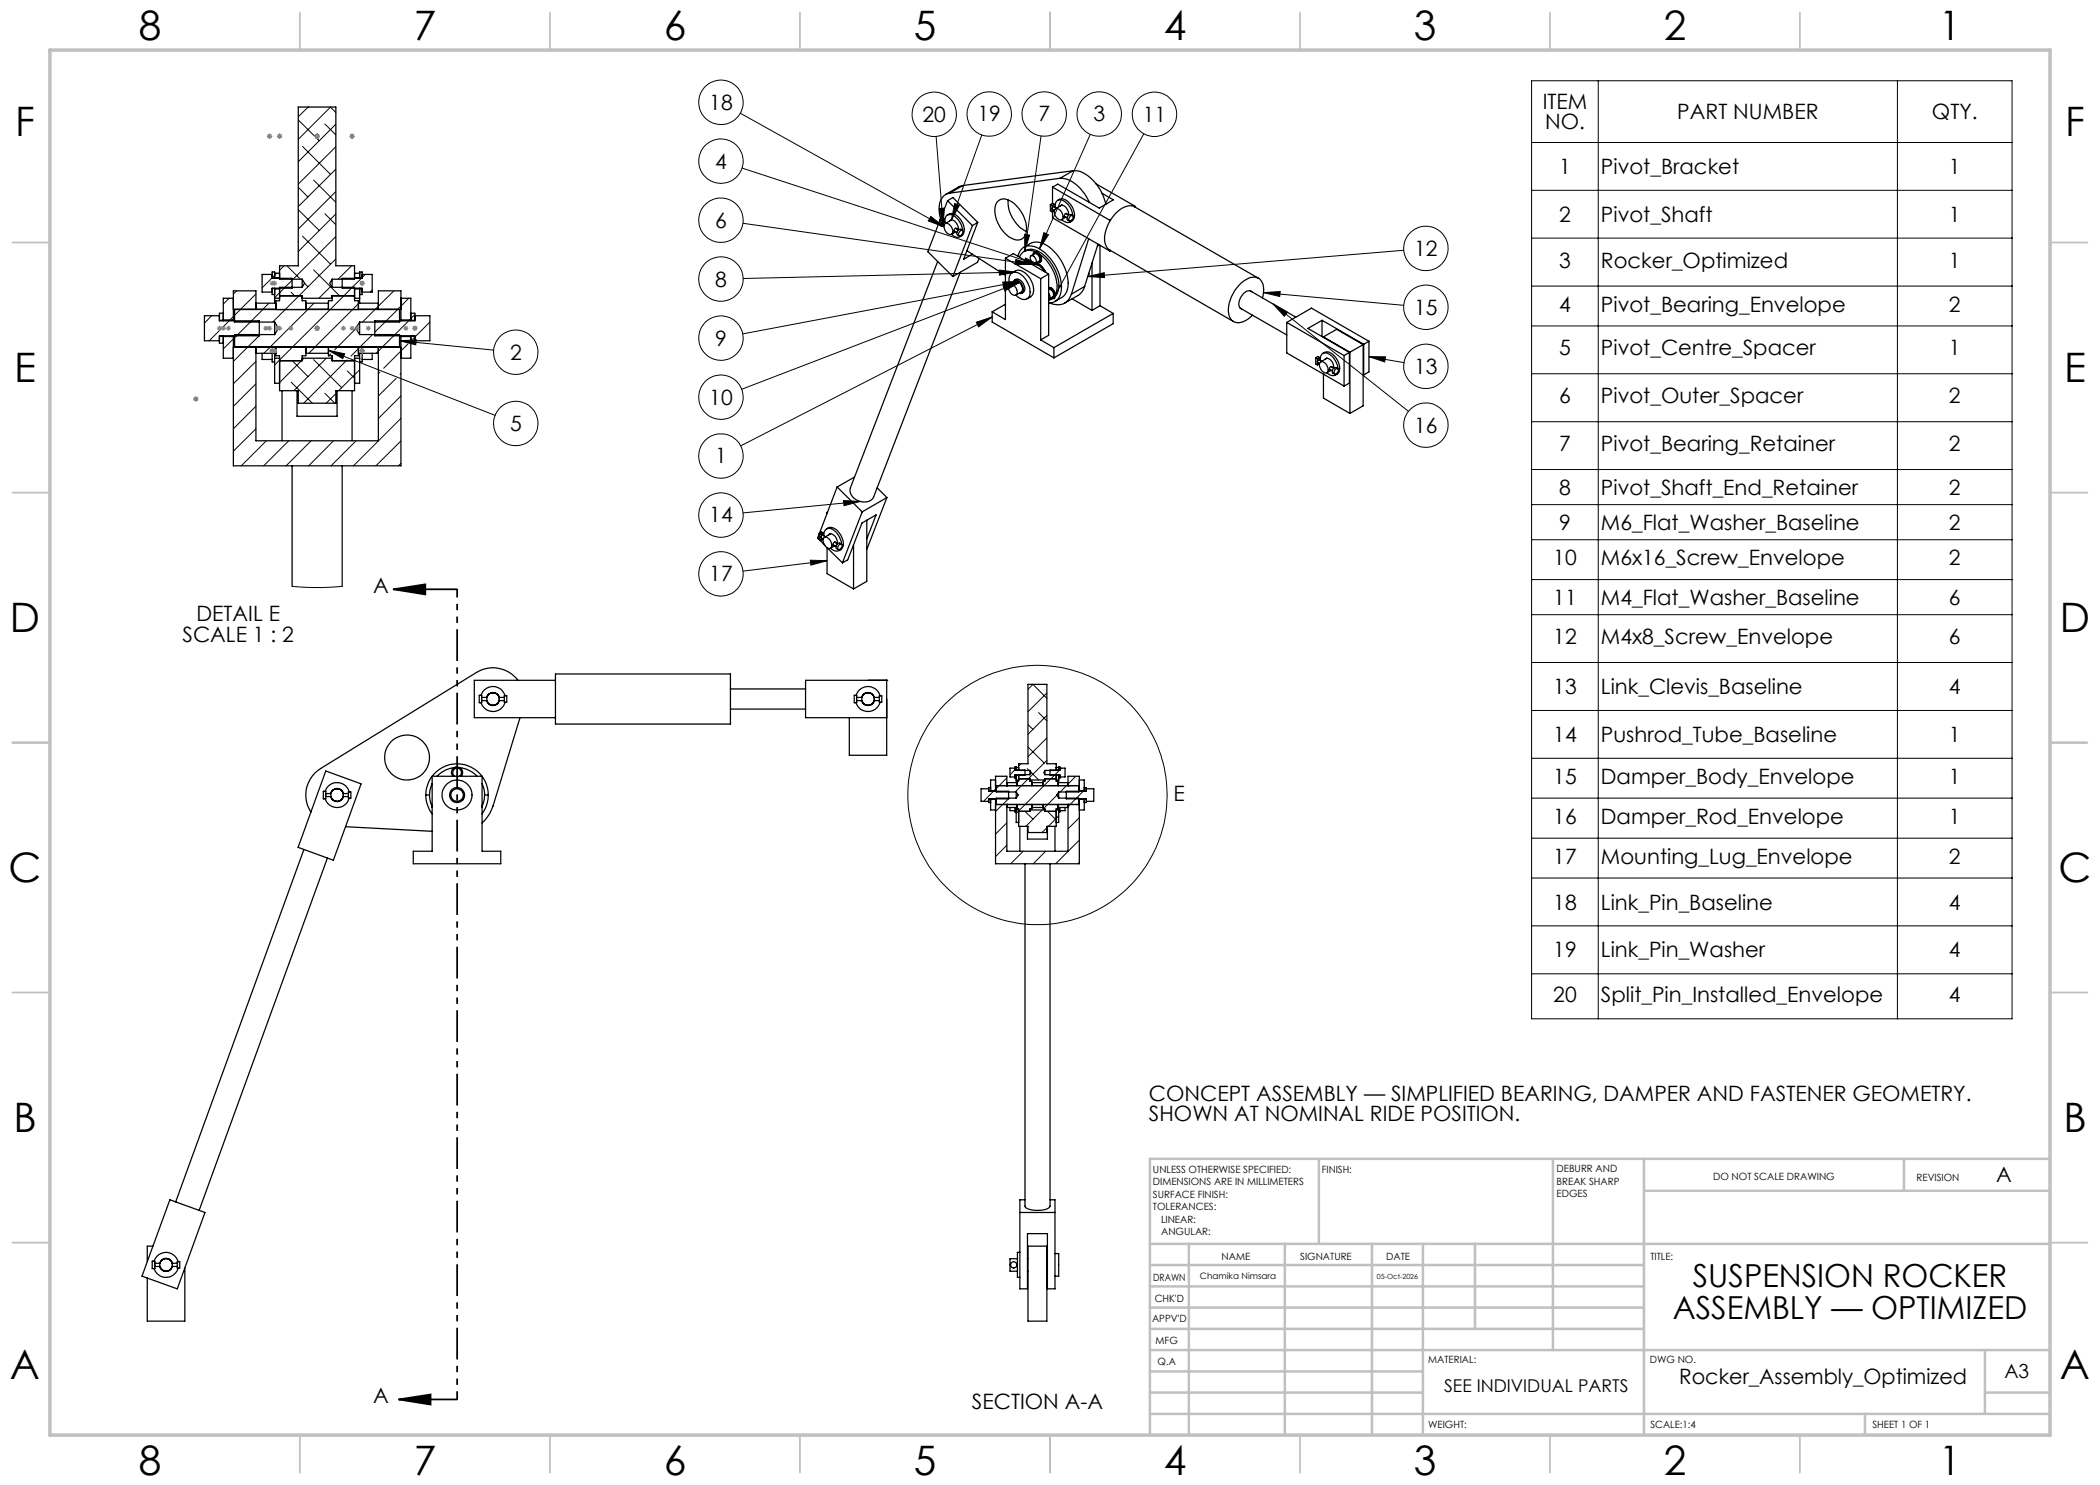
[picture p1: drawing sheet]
<svg xmlns="http://www.w3.org/2000/svg" width="420mm" height="297mm" viewBox="0 0 420 297" stroke-linecap="round" stroke-linejoin="round" font-family="sans-serif">
<g fill="none" stroke="#000" stroke-width=".25">
<path d="M189.9 38.6a2.69 2.69 0 0 0-2.1 2.9l.3 2.2M192.6 37.1l-.8 .3-2.7 1.5M192.6 37.1l-2.7 1.5M210.5 37.4l11.5 6.7M210.5 37.4l1.1-.6 8.3 4.8 2.8-1.6-2.3-1.3M210.5 37.4v3.3M212 35.7a6.2 6.2 0 0 1 5 3.2l.9 1.6M212 35.7l-22.1 2.9M214.6 34.1a5.5 5.5 0 0 1 4.6 2.7l1.2 1.9 .8 2.1M214.6 34.1l-2.6 1.6M214.6 34.1l-22 3M219.2 36.8l7.7 4.4"/>
<path d="M46.7 59.7h-2v4.4M54.4 54.9h-2v3.5h2M54.4 55.6h.5M54.4 57.7h.5M54.9 59.7v.9M54.9 55.7v-1.3h-.5v1.3h4v1.9h-4v1.3h.5M54.9 57.6v2.1M54.9 59.7h1M54.9 54.6h1M54.9 57.8h1M54.9 55.5h1M55.9 59.2h4.5v.9h.8v1.8"/>
<path d="M60.4 55.8l.3 .4a.45 .45 0 0 1 0 .7l-.3 .6M60.4 55.8v1.7M60.4 59.7h6M60.4 55.8h-4.5v-2.6h3.8v-31.8h7.5v31.8h3.7v2.6h-4.5M60.4 57.5h-4.5v2.6h-.7v1.8M66.4 55.8l-.5 .8 .5 .9M66.4 55.8v1.7M66.4 57.5h4.5v2.6h.8v1.8M70.9 59.7h1M70.9 54.6h1M70.9 57.8h1M70.9 55.5h1"/>
<path d="M70.9 59.2h-4.5v.9h-.7v1.8M71.9 59.7v.9M71.9 55.7v-1.3h.5v1.3h-4v1.9h4v1.3h-.5M71.9 55.6h.5M71.9 57.7h.5M71.9 57.6v2.1M72.4 54.9h2v3.5h-2M80.2 59.7h2v4.4M187.5 52.3l-17.4 45.3a2.52 2.52 0 0 0 2.9 2.8 1.81 1.81 0 0 0 1.7-1l17.4-44.9M188 43.9l.4 .2M188 43.9v1.2l.4 .2M188 44l-2.4 6.3 5 5"/>
<path d="M188.4 44.1v1.2M188.8 43.8l-.4 .3M188.8 43.8v.5M188.8 43.8l-.3-.2-.5 .3M189 44.4a1.17 1.17 0 0 1 .5-1.4 1.17 1.17 0 0 1 1.5 .3l.7 .7 .5 .8 .3 1.2M189 44.8a1.37 1.37 0 0 1 1.6 1.5 .62 .62 0 0 1-.5 .7 .62 .62 0 0 1-.7-.4l-.4-.6-.2-.6zM189.3 44.6l-.5-.3a.35 .35 0 0 0-.3 .5l.3 .2-.4 .3M189.5 43a1.75 1.75 0 0 1 2.5 .8 2.73 2.73 0 0 1 .4 3.3l-.4 .2M189.5 40.1l-1.4 3.7M189.5 40.1l5 5M189.5 40.1l1.1-.6 4.9 5M189.9 44.2a.77 .77 0 0 1 1.2 .2l.5 .9v.7"/>
<path d="M190.3 44l-1.2 .7M190.8 46.2l.6 .3M191.1 45.6l.6 .4M191.1 46.4l-.8 .5a1.22 1.22 0 0 0 2 .1M191.3 45.8a.32 .32 0 0 0-.4 .1 .32 .32 0 0 0 .1 .4M192 46.2l.3-.2a.65 .65 0 0 1 .2 .8 .65 .65 0 0 1-.7 .4l-.1-.4zM192.5 46.1a.69 .69 0 0 0-.9-.1 .69 .69 0 0 0-.2 .8l.4 .4M192.5 46v.1M193.4 50.1l7.7 5M194.5 45.1l-3.9 10.2M195.5 44.5l-1 .6M195.5 44.5l-2.8 7.4 1.8-1.1"/>
<path d="M195.8 51.7l-.3 .8-4.9 2.8M199.6 40.2a2.04 2.04 0 0 1 2.6 .1 6.7 6.7 0 0 1 3 6.4 1.82 1.82 0 0 1-3 .9 6.5 6.5 0 0 1-3.1-6.7zM201.1 51.6v12.3l-2.7-1.5M201.1 51.6l7 4.1M201.1 51.6l1.6-.9 7 4.1M201.6 40a6.7 6.7 0 0 0 3.7 6.3M201.8 57a.78 .78 0 0 1 1.2 .4l.3 .6a.69 .69 0 0 1-.1 1 .69 .69 0 0 1-1-.3l-.5-.9zM202.4 54.6a1.92 1.92 0 0 1 3 .3 3.7 3.7 0 0 1 1 4.2l-1 .7M202.6 56.5v-.1a.73 .73 0 0 1 .6-.5 .73 .73 0 0 1 .7 .4 1.75 1.75 0 0 1 .5 2.3l-.6 .1M202.9 56a1.18 1.18 0 0 1 1.7 .7l.3 .7a.93 .93 0 0 1-.5 1.2M203.2 59l1.1-.6a1.43 1.43 0 0 0-1.3-2.1l-1.1 .6a1.67 1.67 0 0 1 .9-2.5 3.8 3.8 0 0 1 3.2 3.6 1.37 1.37 0 0 1-.3 1.4 1.37 1.37 0 0 1-1.4 .4l-1.1-.7M203.6 51.3a2.35 2.35 0 0 1 3.2-2 9.3 9.3 0 0 1 5.5 8.1"/>
<path d="M204.8 49.5a3.5 3.5 0 0 1 3.5-.9 9.2 9.2 0 0 1 5.2 9.2 2.57 2.57 0 0 1-1.2 1.7l-1.3 .8M204.8 50.3a2.78 2.78 0 0 1 3.4 .2 8.5 8.5 0 0 1 3.5 7.4 2.38 2.38 0 0 1-1.4 1.9M206.2 51.1l.7-.3a.99 .99 0 0 1 .9 1.5l-.7 .4M206.2 51.1a1.04 1.04 0 0 1 1 1.5 .95 .95 0 0 1-1.1-1.3zM206.2 52.4l-.2 .3M206.3 52.3l-.4 .3M206.3 52.9a1.64 1.64 0 0 1 2.1 .8l.5 .6M206.5 52.5l-.3 .1M206.5 52.5l-.4 .2M206.6 50.9a.54 .54 0 0 1 .5-.4 .54 .54 0 0 1 .5 .3l.4 .5 .1 .6a.47 .47 0 0 1-.1 .5 .47 .47 0 0 1-.6 .1M206.8 50.5a1.09 1.09 0 0 1 1.5 1v.3a.59 .59 0 0 1-.4 .7M207.1 50.4a2.18 2.18 0 0 0-3.2 1"/>
<path d="M207.2 52.6l.9 .5 1 1.4M207.4 52.5l.8 .7 1 1.3M207.9 50.8a8.4 8.4 0 0 1 3.4 7.3l-.2 .8M208.1 55.7v12.3M209.7 57.8a1.05 1.05 0 0 1 .8 1.6l-.7 .4M209.7 58.6l.3 .5a.47 .47 0 0 1-.3 .7M209.7 54.8l-1.6 .9M209.7 54.8v12.3l-1.6 .9M210.1 40.9v1.3l.3 .2M210.1 40.9l.3 .2M210.2 59.6h.1a.58 .58 0 0 0 .6-.3 .58 .58 0 0 0-.1-.6l-.5-.8-.6-.3a1.25 1.25 0 0 1 1.4 1.5l-.2 .4-.2 .1M210.4 41.1v1.3"/>
<path d="M210.5 42.3v1.3l11.5 6.6M210.6 59.6l-.9 .4M210.9 40.9l-.4-.2-.4 .2M210.9 40.9l-.5 .2M210.9 40.9v.5M211 41.5a1.13 1.13 0 0 1 .5-1.4 1.13 1.13 0 0 1 1.4 .1 3.9 3.9 0 0 1 1.7 2.9M211 41.8a1.37 1.37 0 0 1 1.6 1.6 .54 .54 0 0 1-.3 .6 .54 .54 0 0 1-.6-.2 1.57 1.57 0 0 1-.7-2zM211.3 41.6l-.5-.3a.35 .35 0 0 0-.3 .6l.4 .2-.5 .3M211.5 40.1a1.55 1.55 0 0 1 2.4 .5 3.1 3.1 0 0 1 .7 3.4l-.6 .4M211.8 57.1l.5 .3M211.9 41.3a.74 .74 0 0 1 1.3 .2l.5 .9v.6M212.3 57.4a2.68 2.68 0 0 1-2.4 3.2h-.2"/>
<path d="M212.3 41.1l-1.2 .7M212.3 44l.6 .3a.99 .99 0 0 0 1.5-.3M212.9 43.2l.5 .4M213.1 42.7l.6 .3M213.2 43.4l-.9 .5M213.4 42.8a.32 .32 0 0 0-.5 .1 .32 .32 0 0 0 .1 .5M214 43.3l.5-.2a.72 .72 0 0 1-.6 1.1l-.2-.3zM214.3 58.8a2.89 2.89 0 0 1-4.4 1.8M214.4 59.8l4 2.3M214.5 43.1a.67 .67 0 0 0-.9 0 .67 .67 0 0 0-.1 .9l.4 .2M216.9 57.3a3.1 3.1 0 0 1-1.3 1.8l-2.6 1.5M216.9 57.3l-2.6 1.5"/>
<path d="M217.7 47.8l-3.4 11M217.8 54.6v.4l-.2 .3M218.4 52.6v9.5M219.6 48.8l-2.7 8.5M219.9 49l-.4 .2M220 49v12.1M222 44.1v.1M222 50.1v.1M222.1 50.1l-.1 .1M222.1 44l-.1 .1M226.9 41.2l-.1 .1M226.9 41.2v.1"/>
<path d="M250 58.2l9.2 5.2M250.4 58.3a1.31 1.31 0 0 0-1.9 .7 2.21 2.21 0 0 0-.5 2.6l.4 .2M251.7 55.7l-24.8-14.3a2.77 2.77 0 0 0-3 .6 7.6 7.6 0 0 0-2.9 6.5 2.19 2.19 0 0 0 1 1.5l24.7 14.3M252.5 59.6a3.5 3.5 0 0 0-.8-4 2.91 2.91 0 0 0-3.1 .7 7.3 7.3 0 0 0-2.7 6.9 2.05 2.05 0 0 0 3.2 .9l1.4-1.1M43.9 63.1h-3v5.1h3M43.9 64.1h.8M43.9 67.2h.8M44.7 64.1v.1M44.7 67.2h.1M44.7 62.6h-.8v1.6h8v3h-8v1.4h.8M44.7 67.2v4.4h2M44.7 67.3h2"/>
<path d="M44.7 64h2M46.7 64v.2M46.7 67.2v.1M46.7 67.3v25.9h33.5v-25.9M46.7 61.8h8.5M46.7 69.5h8.5M51.2 61.9v-3.7h-4.5v5.8M51.2 60.6h4M51.2 70.7h4M51.2 69.4v18.8h24.5v-18.8M52.4 70.7v1.2h2M54.4 70.7v1.7h.5"/>
<path d="M54.9 70.7v.9M54.9 64.4v2.5M54.9 71.6v5.1h1M54.9 71.6h1M54.9 64.4h-8v-2.5h33v2.5h-8M54.9 66.9h-8v2.5h33v-2.5h-8M54.9 64.4l.8 1.2-.8 1.3M55.2 69.4v1.8h.7v6.9h3.8v2.5h7.5v-2.5h3.7v-6.9h.8v-1.8M56.4 78.1v10.1M59.4 78.1v5.2h8v-5.2M60.4 71.6h6M61.2 60.6h4.5"/>
<path d="M61.2 70.7h4.5M61.2 61.8h4.5M61.2 69.5h4.5M61.2 69.4v1.8h-.8v.9h-4.5M65.7 69.4v1.8h.7v.9h4.5M70.4 78.1v10.1M70.9 71.6h1M71.7 60.6h4M71.7 70.7h4M71.7 61.8h8.5M71.7 69.5h8.5M71.9 70.7v.9"/>
<path d="M71.9 64.4v2.5M71.9 71.6v5.1h-1M71.9 64.4l-.7 1.2 .7 1.3M72.4 70.7v1.7h-.5M74.4 70.7v1.2h-2M75.7 61.9v-3.7h4.5v5.8M80.2 64v.2M80.2 67.2v.1M80.2 67.3h2M80.2 64h2M82.2 64.1v.1M82.2 67.2h.1"/>
<path d="M82.2 62.6h.8v1.6h-8v3h8v1.4h-.8M82.2 64.1h.8M82.2 67.2h.8M82.2 67.2v4.4h-2M83 63.1h3v5.1h-3M198.4 62.4v2l12.4 7.2M201.1 60.9l-2.7 1.5M208.1 68l2.7 1.5M210.8 69.5v2.1M220 61.1l-1.6 1M220 61.1l2.6 1.6M222.6 62.7v2l-11.8 6.9"/>
<path d="M222.6 62.7l-11.8 6.8M248 61.6l9.4 5.4M257.4 64.5v6.1l11.4 6.6M257.4 64.5l11.4 6.6M257.4 64.5l4.9-2.9 11.5 6.7M263.1 71.5l.4 .3M263.1 71.5v1.3l.4 .2M263.5 71.8v1.2M263.9 71.5l-.3-.2-.5 .2M263.9 71.5l-.4 .3M263.9 71.5v.5M263.9 72.7l-.4 .3"/>
<path d="M264.1 72.1a1.12 1.12 0 0 1 .4-1.4 1.12 1.12 0 0 1 1.4 .2 3.9 3.9 0 0 1 1.7 2.9M264.1 72.4a1.36 1.36 0 0 1 1.5 1.6 .61 .61 0 0 1-.4 .6 .61 .61 0 0 1-.7-.3l-.6-.9a.86 .86 0 0 1 .2-1zM264.3 72.2l-.5-.2a.35 .35 0 0 0-.2 .5l.3 .2M264.4 64.1l-2.8 1.6 8.3 4.8M264.4 64.1l8.3 4.8M264.4 64.1v3.2M264.6 70.7a1.55 1.55 0 0 1 2.3 .5 3 3 0 0 1 .8 3.4l-.6 .4M264.7 67.4l5.3 3M264.7 67.4l2.6-1.5 5.3 3M264.7 74.8v4.8l5.3 3.1M264.7 67.4v.1M265 71.9a.83 .83 0 0 1 1.3 .3l.3 .6 .1 .8"/>
<path d="M265.4 74.5a1.23 1.23 0 0 0 2 .1M265.4 71.6v.1M265.4 71.6l-1.3 .8M265.9 73.9l.6 .3M266.2 73.3l.6 .4M266.2 74l-.8 .5M266.4 73.4a.32 .32 0 0 0-.4 .1 .32 .32 0 0 0 .1 .5M267.1 73.9l.3-.2a.63 .63 0 0 1 .2 .7 .63 .63 0 0 1-.7 .4l-.1-.3zM267.5 73.7a.67 .67 0 0 0-.8 0 .67 .67 0 0 0-.2 .8l.4 .3M268.8 71.1v6.1M269.9 70.5l-1.1 .6M269.9 70.5v6.1l-1.1 .6"/>
<path d="M270 70.4v12.3M272.6 68.9l-2.6 1.5M272.6 68.9v12.3l-2.6 1.5M272.6 74.9l.1 .1M272.7 68.9v6.1M273.8 68.3l-1.1 .6M273.8 68.3v6.1l-1.1 .6M58.4 93.2v24.1M68.4 93.2v24.1M167.4 97.4l-3.5 9.2M167.4 97.4l5 5M170.9 95.4l-3.5 2"/>
<path d="M175.4 97.6l2 1.9M177.4 99.5l-5 2.9M177.4 99.5l-4 10.3M163.9 106.6l.3 .3M163.9 106.6v1.3l.3 .2M163.9 106.7l-.4 .9 1.5 1.4M164.2 106.9v1.2M164.6 106.6l-.3-.2-.4 .2M164.6 106.6l-.4 .3M164.6 106.6v.5M164.6 107.8l-.4 .3M164.8 107.2a1.17 1.17 0 0 1 .6-1.4 1.17 1.17 0 0 1 1.4 .3l.9 1 .6 1.3v.4a.67 .67 0 0 0-.9 0 .67 .67 0 0 0-.2 .8l.4 .3"/>
<path d="M164.8 107.5a1.36 1.36 0 0 1 1.6 1.6 .61 .61 0 0 1-.5 .6 .61 .61 0 0 1-.7-.3l-.5-.9a.86 .86 0 0 1 .1-1zM165.1 107.3l-.5-.2a.35 .35 0 0 0-.3 .5l.3 .2M165.3 105.8a1.73 1.73 0 0 1 2.5 .7 2.67 2.67 0 0 1 .5 3.3l-.5 .3M165.4 102.5h.1M165.4 109.5v5.2l5.3 3.1M165.4 102.5v.2M165.5 109.6l3 3M165.5 102.4l-.1 .1M165.7 107a.99 .99 0 0 1 1.6 .7l.2 1M166.1 106.8l-1.2 .7M166.7 109l.5 .3M166.9 108.4l.6 .4"/>
<path d="M167 109.1l-.9 .5a1.22 1.22 0 0 0 2.1 .1M167.1 108.5a.32 .32 0 0 0-.4 .1 .32 .32 0 0 0 .1 .5M167.8 109l.3-.2a.63 .63 0 0 1 .2 .8 .63 .63 0 0 1-.7 .3l-.1-.3zM170.7 109v8.8M172.4 102.4l-3.9 10.2M173.4 104v12.3l-2.7 1.5M173.4 107.8l1.8-4.8-2.8 1.6-2.9 7.4-1 .6M95.8 139.1h.5v1.4h-.5zM96.2 139.1a2.49 2.49 0 0 1 2.4-1.8 2.49 2.49 0 0 1 2.4 1.9M96.3 139.5h1.1M97.9 138.7a1.34 1.34 0 0 1 2 .8 1.33 1.33 0 0 0-1.3-1 1.33 1.33 0 0 0-1.3 1zM99.8 139.5h1.1"/>
<path d="M100.9 139.2h.5v1.2h-.5zM103.6 136.1a6.3 6.3 0 0 0-8.3-1.6l-31.2 19.2a6.2 6.2 0 0 0-1.9 8.7M111.1 136.1v-1.3h35v10h-35v-1.3M111.1 136.1v7.4M111.1 136.1h-16.2v7.4h16.2M146.1 137.8h15M170.9 139.1h.4v1.4h-.4zM171.2 139.1a2.52 2.52 0 0 1 2.5-1.8 2.52 2.52 0 0 1 2.3 1.9M171.3 139.5h1.1M172.7 138.9a1.29 1.29 0 0 1 2.2 .6 1.32 1.32 0 0 0-1.3-1 1.32 1.32 0 0 0-1.3 1zM174.8 139.5h1.1M175.9 139.2h.5v1.2h-.5z"/>
<path d="M177.3 136.1h.1M177.3 136.1h-16.2v7.4h16.2M177.3 136.1v15h-7.4v-7.6M64.7 158.3h.5v1.5h-.5zM65 158.3a2.52 2.52 0 0 1 2.5-1.8 2.52 2.52 0 0 1 2.4 1.9M65.2 159.3h1a1.28 1.28 0 0 0 1.2 1 1.28 1.28 0 0 0 1.3-1M65.2 158.7h1a1.27 1.27 0 0 1 1.2-1 1.27 1.27 0 0 1 1.3 1M65.2 154.2l7 2.6-5.5 15.2-7.1-2.5zM66.1 158.7a1.3 1.3 0 0 1 1.3-1 1.3 1.3 0 0 1 1.3 1M66.1 159.3a1.3 1.3 0 0 0 1.3 1 1.3 1.3 0 0 0 1.3-1M68.6 159.3h1.1M68.6 158.7h1.1"/>
<path d="M69.7 158.4h.5v1.2h-.5zM69.9 159.6a2.52 2.52 0 0 1-2.4 1.9 2.52 2.52 0 0 1-2.5-1.7M85.2 159a6.2 6.2 0 0 1 6.2-6.3 6.2 6.2 0 0 1 6.2 6.3M85.2 159a6.5 6.5 0 0 0 1.2 3.8M85.2 159h.7M86.4 156.7a5.3 5.3 0 0 0 0 4.6M86.4 155.3h10v14.9h3.8v2.6h-17.5v-2.6h3.7zM90.6 155.3a1.12 1.12 0 0 1 0-1.6 1.12 1.12 0 0 1 1.6 0 1.12 1.12 0 0 1 .1 1.6M90.8 153.5l-.4 .1a5.4 5.4 0 0 0-3 1.7M90.9 155.3a.88 .88 0 0 1-.2-1.4 .88 .88 0 0 1 1.4 0 .88 .88 0 0 1-.2 1.4M92 153.5a5.8 5.8 0 0 1 3.4 1.8M96.3 140.1h1.1"/>
<path d="M96.4 156.7a5.5 5.5 0 0 1 0 4.6M96.9 159h.7M97.3 140.1a1.32 1.32 0 0 0 1.3 1 1.32 1.32 0 0 0 1.3-1 1.31 1.31 0 0 1-1.3 1 1.31 1.31 0 0 1-1.3-1zM97.6 159a6.2 6.2 0 0 1-1.2 3.8M99.8 140.1h1.1M101 140.4a2.49 2.49 0 0 1-2.4 1.9 2.49 2.49 0 0 1-2.4-1.8M104 143.5l-5.4 17.7a7.7 7.7 0 0 1-2.2 3.4M146.1 141.8h15M171.3 140.1h1.1M172.3 140.1a1.31 1.31 0 0 0 1.3 1 1.31 1.31 0 0 0 1.3-1 1.31 1.31 0 0 1-1.3 1 1.31 1.31 0 0 1-1.3-1zM174.8 140.1h1.1M176 140.4a2.52 2.52 0 0 1-2.3 1.9 2.52 2.52 0 0 1-2.5-1.8"/>
<path d="M197.7 157.8h-1.5v2.5h1.5M197.7 159.8h.4M198.1 159.8h.1M198.1 157.5h-.4v.8h4v1.5h-4v.7h.4M198.1 159.8v2.2h1M198.1 159.8h1M199.1 158.2v.1M199.1 159.8h.1M199.1 159.8v13h16.8v-13M199.1 158.2h-1.4M199.1 156h-1v2.3M199.1 157.1h16.8"/>
<path d="M199.2 157.1v1.3h4M201.4 157.1h.1M201.4 157.1v-1.8h-2.3v2.9M201.4 156.5h2M203 153.6h-1v1.8h1M203 155h.2M203.2 156v.5M203.2 158.4v1.2M203.2 159.6h-4v1.3M203.2 154v-.6h-.2v.6h2v1h-2v.6h.2M203.2 155v1M203.2 156h.5"/>
<path d="M203.2 153.5h.5M203.2 155.1h.5M203.2 153.9h.5M203.2 158.4l.4 .6-.4 .6M203.7 155.7h2.3v.5h.4v.9M206 154.1l.2 .4-.2 .4M206 154.1v.8M206 156h3M206 154.1h-2.3v-1.4h1.9v-15.8h3.8v15.8h1.8v1.4h-2.2M206 154.9h-2.3v1.3h-.3v.9M206.4 156.5h2.2M209 154.1l-.3 .4 .3 .4"/>
<path d="M209 154.1v.8M209 154.9h2.2v1.3h.4v.9M211.2 156h.5M211.2 153.5h.5M211.2 155.1h.5M211.2 153.9h.5M211.2 155.7h-2.2v.5h-.4v.9M211.6 156.5h2M211.7 156v.5M211.7 158.4v1.2M211.7 159.6h4.1v1.3M211.7 154v-.6h.3v.6h-2v1h2v.6h-.3"/>
<path d="M211.7 155h.3M211.7 155v1M211.7 158.4l-.4 .6 .4 .6M212 153.6h1v1.8h-1M213.6 157.1h.1M213.6 157.1v-1.8h2.3v2.9M215.8 157.1v1.3h-4.1M215.9 158.2v.1M215.9 159.8h.1M215.9 158.2h1.4M215.9 156h1v2.3M215.9 159.8h1"/>
<path d="M216.9 159.8h.1M216.9 157.5h.4v.8h-4v1.5h4v.7h-.4M216.9 159.8h.4M216.9 159.8v2.2h-1M217.3 157.8h1.5v2.5h-1.5M60.8 169.9l-25.7 70.5M65.5 171.6l-25.7 70.5M69.1 165.3l17.3 1M86.4 161v.5M96.4 161v.5M199.1 160.9h16.8M201.4 160.9h.1"/>
<path d="M201.4 160.9v9.3h12.2v-9.3M201.4 161.5h2M202 161.5v.6h1M203 161.5v.9h.2M203.2 161.5v.5M203.2 162v2.5h.5M203.2 162h.5M203.4 160.9v.8h.3v3.6h1.9v1.2h3.8v-1.2h1.8v-3.6h.4v-.8M204 165.3v4.9M205 172.8v68.4a2.07 2.07 0 0 0 2.2 .9 3.1 3.1 0 0 0 2.8-.9v-68.4M205.5 165.3v2.5h4v-2.5M206 162h3"/>
<path d="M206.4 161.5h2.2M206.4 160.9v.8h-.4v.6h-2.3M208.6 160.9v.8h.4v.6h2.2M211 165.3v4.9M211.2 162h.5M211.6 161.5h2M211.7 161.5v.5M211.7 162v2.5h-.5M212 161.5v.9h-.3M213 161.5v.6h-1M213.6 160.9h.1M34 240l7 2.5-5.5 15.3-7.1-2.6z"/>
<path d="M205 240h-1v17.8h1.5v-11.1h4v11.1h1.5v-17.8h-1M30.4 252.2h.6v1.5h-.6zM30.6 249.2h-1.1v3.1M30.8 252.2a2.49 2.49 0 0 1 2.5-1.7 2.49 2.49 0 0 1 2.3 1.8M31 253.3h1M31 252.7h1M34.5 252.7a1.33 1.33 0 0 0-1.3-1 1.33 1.33 0 0 0-1.3 1 1.31 1.31 0 0 1 1.3-1 1.31 1.31 0 0 1 1.2 1h1.1M34.5 253.3a1.33 1.33 0 0 1-1.3 1 1.33 1.33 0 0 1-1.3-1 1.31 1.31 0 0 0 1.3 .9 1.31 1.31 0 0 0 1.2-.9h1.1M35.5 252.3h.4v1.3h-.4zM35.6 253.6a2.5 2.5 0 0 1-2.3 1.9 2.5 2.5 0 0 1-2.5-1.8M37 253.6v10.6h-7.5v-8.6M203.5 251.7h-1.5v2.5h1.5"/>
<path d="M204 250.5h-.5v5h.5M204 242.5h7M205.5 251.7h.1M205.5 254.2h.1M205.6 249.2h3.8v15h-3.8zM209.4 251.7h.1M209.4 254.2h.1M211 250.7h.7v4.5h-.7"/>
<circle cx="98.6" cy="139.8" r="1.25"/>
<circle cx="173.6" cy="139.8" r="1.25"/>
<circle cx="67.4" cy="159" r="1.25"/>
<circle cx="81.4" cy="151.5" r="4.5"/>
<circle cx="91.4" cy="159" r="1.26"/>
<circle cx="91.4" cy="159" r="1.51"/>
<circle cx="91.4" cy="159" r="2.99"/>
<circle cx="33.2" cy="253" r="1.25"/>
<circle cx="202.7" cy="253" r=".63"/>
</g>
<g fill="none" stroke="#000" stroke-width=".2">
<path d="M306.3 16.2h96.1v187.6h-96.1zM319.7 16.2v187.6M379.5 16.2v187.6M59.7 37.5l1.9 1.9M59.7 24l4.2 4.1M60.5 29.3l5.6 5.6M61.6 21.4h.1M61.6 21.4l-1.9 2M62.7 36l4.5 4.5M65 24.8l2.2 2.2M67.2 22.5l-1.1-1.1-6.4 6.5M67.2 24.8l-7.5 7.5"/>
<path d="M67.2 29.3l-7.5 7.5M67.2 33.8l-7.5 7.5M67.2 38.3l-7.5 7.5M148.1 22.6l40.7 22.8M148.4 33.6l59.7 19.5M187.2 27.3l1.4 17.6M196.4 27l-6.1 17M208.2 27.2l-3.2 23M218.1 26.9l-10.2 22.9M228.8 26.7l-18.1 32.8M306.3 28.5h96.1M306.3 38.1h96.1"/>
<path d="M45.8 59.7l-1.1 1.1M47.3 58.2l-.6 .6M51.2 58.8l-3.1 3M55.3 54.6l-2.9 3M56.8 53.2l-.9 .8M57 57.5l-2.1 2M57.4 53.2l2.7 2.6M58.2 58.5l.7 .7M58.4 56.1l-1.6 1.5M59.7 41.9l4.2 4.2M60.5 47.2l5.6 5.6M60.9 56.7l.7 .7"/>
<path d="M62.7 54l5.2 5.2M65 42.8l2.2 2.1M66.3 57.2l-2.5 2.5M67.2 51.8l-12.7 12.6M67.2 47.3l-8.6 8.5M67.2 42.8l-7.5 7.5M70.3 53.2l-2.7 2.6M70.4 57.5l-15.5 15.5M70.7 57.5l.2 .2M70.9 53.2h.1M72.3 55.7l-2 1.9M73 54.9l-.6 .7"/>
<path d="M74.4 58l-.4 .4M78.8 58.2l-3.7 3.6M81.7 59.7l-2.1 2.1M148.6 44.7l57.8 8.2M186.2 43.3l2.6 2.1-3.1-1.2zM187.9 41.7l1-.1-.3 3.3zM190.9 40.7l1 .4-1.6 2.9zM199.8 54l3.4 .4-3.3 .6zM200.6 56.4l3.3-.1-3.2 1.1zM200.6 57.2l3.3-.7-2.9 1.7zM203.2 51.9l3.2 1h-3.4zM203.2 54.4l-54.6 1.3"/>
<path d="M203.9 56.5l-55.6 21.4M203.9 56.3l-55.3 10.5M204.9 46.9l1 .1-.9 3.2zM205.1 51.6l3 1.5-3.3-.5zM208.8 46.5l.9 .5-1.8 2.8zM217.6 55.3l3.2-.8 .1 1zM252.7 58.5l3.3-.2-.1 1zM252.7 58.5l28 2.6M280.7 50.1l-63.1 5.2M306.3 47.6h96.1M306.3 57.2h96.1M42.3 63.1l-1.4 1.5"/>
<path d="M45.8 64.2l-4 4M46.7 67.8l-2 2M46.7 63.3l-.7 .7M48.1 61.9l-1.2 1.1M49.5 69.5l-2.8 2.8M51.2 72.3l-4.5 4.5M51.2 76.8l-4.5 4.5M51.9 67.1l-.1 .1M52.1 66.9l-2.5 2.5M52.6 61.9l-5.7 5.7M53.8 60.6l-1.2 1.2M54 69.5l-1.2 1.2"/>
<path d="M58.2 76.4l4.3 4.2M58.5 72.1l3.1 3.2M60.8 71.6l-5 5.1M61.6 61.9l-7.6 7.5M62.7 71.9l5.6 5.6M62.8 60.6l-1.2 1.2M63 69.5l-1.2 1.2M65 78.7l2 1.9M65.3 71.6l-6.5 6.5M65.7 70.1l3.2 .7-.4 .9zM65.7 70.1l33.3 13M66.1 70.8l-.3 .4"/>
<path d="M67.2 78.7l-2 1.9M69.4 72l-8.7 8.6M69.5 74.2l1.4 1.4M71.2 65.7l-4.3 4.3M71.8 60.6l-8.8 8.8M71.9 74l-4.2 4.1M72 69.5l-1.8 1.7M74.5 66.9l-2.5 2.5M75 61.9l-2.5 2.5M76 74.4l-.3 .3M76.4 69.5l-1.2 1.2M77.3 64.2l-2.3 2.2"/>
<path d="M79 66.9l-2.5 2.5M79.2 75.7l-3.5 3.5M79.5 61.9l-2.5 2.5M79.9 68.2l3.4-.2-.2 1zM79.9 68.2l18.8 1.8M80.2 74.7l-.2 .2M80.2 79.2l-4.5 4.5M81.6 68.8l-4.9 4.9M81.7 64.2l-3 3M83 62.9l-1.1 1.1M86 64.4l-3.5 3.5M195.3 64.4l3.1-1-2.7 2z"/>
<path d="M198.4 63.4l-50.3 25.8M254.6 60.8l2.9 1.6-.6 .8zM254.6 60.8l27.1 21.5M273.8 71.3l7 1.2M273.8 71.3l3.3 .1-.2 1zM306.3 65.2h96.1M306.3 74.8h96.1M51.2 81.2l-4.5 4.6M51.2 85.8l-4.5 4.4M53.3 88.2l-5 5M57.7 88.2l-5 5M62.2 88.2l-5 5"/>
<path d="M66.7 88.2l-5 5M71.2 88.2l-5 5M80.2 83.7l-9.5 9.5M80.2 88.2l-5 5M80.2 92.7l-.5 .5M306.3 84.3h96.1M306.3 93.9h96.1M58.4 117.3l3.7 .2h3.7l2.6-.2M162.1 112l3.3 .1-3.2 .9zM165.4 112.1l-16.8 2.1M168.7 100.1l3.3 .2-3.2 .8zM172 100.3l-23.4 2.3"/>
<path d="M306.3 100.9h96.1M306.3 107.9h96.1M306.3 115.9h96.1M205.6 137.9l1-1 2.8 2.8M209.4 138.6l-3.8 3.7M306.3 122.9h96.1M306.3 132.5h96.1M198.7 158.3l-2 2M199.1 157.8l-.3 .4M199.8 157.1l-.6 .6M201.4 155.6l-1.6 1.5M201.8 159.6l-1.2 1.3"/>
<path d="M203.4 153.5l-1.4 1.5M204.2 152.7l-.5 .5M205.5 153.7l.3 .4M205.6 149.4l3.2 3.2M205.6 144.9l1 1M206.2 154.5l1.6 1.5M207.7 142.5l1.7 1.7M209.4 152.1l-6.3 6.3M209.4 143.1l-3.8 3.8M209.4 147.6l-3.8 3.7M211.4 159l-2.7 2.7M212.3 153.6l-9.1 9.1"/>
<path d="M215.2 155.3l-3.1 3.1M216.6 158.3l-2.6 2.6M217.3 157.7l-.6 .5M306.3 142.1h96.1M306.3 151.7h96.1M306.3 159.6h96.1M200.5 160.9l-1.4 1.4M201.4 164.6l-2.3 2.2M201.4 169l-2.3 2.3M204.6 170.2l-2.5 2.6M205 162.3l1.6 1.5M208.4 162l-3.2 3.3"/>
<path d="M209.1 170.2l-2.4 2.6M209.4 165.6l-1 .9M209.5 162.3l1.7 1.7M211.7 163.2l-2 2.1M214 160.9l-.6 .6M215.9 163.5l-2.3 2.3M215.9 168l-4.8 4.8M215.9 172.5l-.3 .3M306.3 167.6h96.1M306.3 175.6h96.1M306.3 185.2h96.1M306.3 194.8h96.1"/>
<circle cx="144.2" cy="32.2" r="4.4"/>
<circle cx="144.2" cy="20.5" r="4.4"/>
<circle cx="186.8" cy="22.9" r="4.4"/>
<circle cx="197.8" cy="22.8" r="4.4"/>
<circle cx="208.8" cy="22.8" r="4.4"/>
<circle cx="219.9" cy="22.8" r="4.4"/>
<circle cx="230.9" cy="22.9" r="4.4"/>
<circle cx="144.2" cy="44" r="4.4"/>
<circle cx="144.2" cy="55.8" r="4.4"/>
<circle cx="285.2" cy="49.7" r="4.4"/>
<circle cx="103.2" cy="70.4" r="4.4"/>
<circle cx="144.2" cy="67.6" r="4.4"/>
<circle cx="144.2" cy="79.4" r="4.4"/>
<circle cx="285.2" cy="61.4" r="4.4"/>
<circle cx="285.2" cy="73.3" r="4.4"/>
<circle cx="103.2" cy="84.7" r="4.4"/>
<circle cx="144.2" cy="91.2" r="4.4"/>
<circle cx="285.2" cy="85" r="4.4"/>
<circle cx="144.2" cy="114.8" r="4.4"/>
<circle cx="144.2" cy="103" r="4.4"/>
<circle cx="207.5" cy="159" r="25.9"/>
</g>
<path d="M78.7 117.9h12.7M78.7 117.9l6.4-1v2zM79.8 279.9h11.6M79.8 279.9l6.3-1v2z" fill="none" stroke="#000" stroke-width=".35"/>
<g fill="none" stroke="#808080" stroke-width=".2">
<path d="M53.4 27.3h1M53.6 26.9l.7 .7M53.9 26.7v1.1M54.3 26.9l-.7 .7M55.4 27.3h1M55.6 26.9l.7 .7M55.9 26.7v1.1M56.3 26.9l-.7 .7M62.9 27.3h1M63.1 26.9l.7 .7M63.4 26.7v1.1M63.8 26.9l-.7 .7"/>
<path d="M69.9 27.3h1M70.1 26.9l.7 .7M70.4 26.7v1.1M70.8 26.9l-.7 .7M53.9 56.7h1.5M54.1 56.3l.7 .7M54.4 56.2v.9M54.6 56.3l.7 .7M54.8 56.3l-.7 .7M54.9 56.2v.9M55.3 56.3l-.7 .7M71.9 56.7h1"/>
<path d="M72.1 56.3l.7 .7M72.4 56.2v.9M72.8 56.3l-.7 .7M38.7 79.8h1M38.8 79.4l.7 .7M39.2 79.3v1M39.5 79.4l-.7 .7M43.4 65.6h2.8M43.5 65.3l.7 .7M43.9 65.2v.9M44.2 65.3l-.7 .7M44.3 65.3l.7 .7"/>
<path d="M44.7 65.2v.9M45 65.3l-.7 .7M45.3 65.3l.7 .7M45.7 65.2v.9M46 65.3l-.7 .7M52.7 65.6h1.7M52.8 65.3l.7 .7M53.2 65.2v.9M53.5 65.3l-.7 .7M53.6 65.3l.7 .7M53.9 70.2h1.5M53.9 65.2v.9"/>
<path d="M54.1 69.8l.7 .7M54.3 65.3l-.7 .7M54.4 69.6v1.1M54.6 69.8l.7 .7M54.8 69.8l-.7 .7M54.9 65.6h1.5M54.9 69.6v1.1M55.1 65.3l.7 .7M55.3 69.8l-.7 .7M55.4 65.2v.9M55.6 65.3l.7 .7M55.8 65.3l-.7 .7"/>
<path d="M55.9 65.2v.9M56.3 65.3l-.7 .7M57.7 65.6h1M57.8 65.3l.7 .7M58.2 65.2v.9M58.5 65.3l-.7 .7M62.9 65.6h1M63.1 65.3l.7 .7M63.4 65.2v.9M63.8 65.3l-.7 .7M68.2 65.6h1M68.3 65.3l.7 .7"/>
<path d="M68.7 65.2v.9M69 65.3l-.7 .7M69.9 65.6h2M70.1 65.3l.7 .7M70.4 65.2v.9M70.8 65.3l-.7 .7M71.1 65.3l.7 .7M71.4 65.2v.9M71.8 65.3l-.7 .7M71.9 70.2h1M72.1 69.8l.7 .7M72.4 69.6v1.1"/>
<path d="M72.8 69.8l-.7 .7M73.2 65.6h1M73.3 65.3l.7 .7M73.7 65.2v.9M74 65.3l-.7 .7M80.7 65.6h1M80.8 65.3l.7 .7M81.2 65.2v.9M81.5 65.3l-.7 .7M82.5 65.6h1M82.6 65.3l.7 .7M83 65.2v.9"/>
<path d="M83.3 65.3l-.7 .7"/>
</g>
<path d="M91.4 117.9v162" fill="none" stroke="#000" stroke-width=".35" stroke-dasharray="6.3 1.3 1.3 1.3 1.3 1.3" stroke-dashoffset="4.7" stroke-linecap="butt"/>
<g fill="none" stroke="#c0c0c0" stroke-width=".35">
<path d="M60 2.5v7.5M110 2.5v7.5M160 2.5v7.5M210 2.5v7.5M260 2.5v7.5M310 2.5v7.5M360 2.5v7.5M2.5 48.5h7.5M410 48.5h7.5M2.5 98.5h7.5M410 98.5h7.5M2.5 148.5h7.5"/>
<path d="M410 148.5h7.5M2.5 198.5h7.5M410 198.5h7.5M2.5 248.5h7.5M410 248.5h7.5M60 287v7.5M110 287v7.5M160 287v7.5M210 287v7.5M260 287v7.5M310 287v7.5M360 287v7.5"/>
</g>
<g fill="none" stroke="#c0c0c0" stroke-width=".5">
<path d="M263.8 231.8v17M310.6 231.8v38.2M328.8 231.8v55.2M328.8 238.2h81.2M380.8 231.8v6.4M410 231.8h-180v55.2M230 248.8h180M230 257.3h98.8M230 253h98.8M237.8 248.8v38.2M257 248.8v38.2M274.4 248.8v38.2"/>
<path d="M284.6 248.8v38.2M295 248.8v17M230 265.8h98.8M230 261.5h98.8M230 278.5h54.6M230 274.3h54.6M230 270h180M397 278.5h13M397 270v12.8M230 282.8h180M373 282.8v4.2"/>
</g>
<path d="M10 10h400v277h-400z" fill="none" stroke="#c0c0c0" stroke-width=".7"/>
<g fill="#000">
<path d="M187.9 41.7l1-.1-.3 3.3zM190.9 40.7l1 .4-1.6 2.9zM204.9 46.9l1 .1-.9 3.2zM208.8 46.5l.9 .5-1.8 2.8zM210.5 59.3v.5l.2-.3-.1 .3a.34 .34 0 0 0 .5-.1 .34 .34 0 0 0-.1-.5 .34 .34 0 0 0-.5 .1zM217.6 55.3l3.2-.8 .1 1zM252.7 58.5l3.3-.2-.1 1zM273.8 71.3l3.3 .1-.2 1zM254.6 60.8l2.9 1.6-.6 .8zM162.1 112l3.3 .1-3.2 .9zM168.7 100.1l3.3 .2-3.2 .8zM195.3 64.4l3.1-1-2.7 2zM200.6 57.2l3.3-.7-2.9 1.7zM200.6 56.4l3.3-.1-3.2 1.1zM199.8 54l3.4 .4-3.3 .6zM203.2 51.9l3.2 1h-3.4zM205.1 51.6l3 1.5-3.3-.5zM186.2 43.3l2.6 2.1-3.1-1.2zM79.9 68.2l3.4-.2-.2 1zM65.7 70.1l3.2 .7-.4 .9z"/>
<path d="M78.7 117.9l6.4-1v2zM79.8 279.9l6.3-1v2z"/>
</g>
<g font-size="8.1">
<text x="27.8" y="8">8</text>
<text x="82.8" y="8">7</text>
<text x="132.8" y="8">6</text>
<text x="182.8" y="8">5</text>
<text x="232.8" y="8">4</text>
<text x="282.8" y="8">3</text>
<text x="332.8" y="8">2</text>
<text x="387.8" y="8">1</text>
<text x="3" y="27.2">F</text>
<text x="413" y="27.2">F</text>
<text x="2.8" y="76.5">E</text>
<text x="412.8" y="76.5">E</text>
<text x="2" y="126.5">D</text>
<text x="412" y="126.5">D</text>
<text x="1.7" y="176.5">C</text>
<text x="411.7" y="176.5">C</text>
<text x="2.7" y="226.5">B</text>
<text x="412.7" y="226.5">B</text>
<text x="2" y="275.7">A</text>
<text x="412" y="275.7">A</text>
<text x="27.8" y="295">8</text>
<text x="82.8" y="295">7</text>
<text x="132.8" y="295">6</text>
<text x="182.8" y="295">5</text>
<text x="232.8" y="295">4</text>
<text x="282.8" y="295">3</text>
<text x="332.8" y="295">2</text>
<text x="387.8" y="295">1</text>
</g>
<g font-size="6.3">
<text x="338.6" y="257.5">SUSPENSION ROCKER</text>
<text x="334.5" y="263.8">ASSEMBLY — OPTIMIZED</text>
</g>
<g font-size="4.2">
<text x="141.9" y="22">18</text>
<text x="308.5" y="21.8">ITEM</text>
<text x="335.5" y="23.8">PART NUMBER</text>
<text x="386.4" y="23.8">QTY.</text>
<text x="184.5" y="24.3">20</text>
<text x="195.5" y="24.3">19</text>
<text x="207.7" y="24.3">7</text>
<text x="218.7" y="24.3">3</text>
<text x="228.6" y="24.3">11</text>
<text x="309" y="25.9">NO.</text>
<text x="143" y="33.7">4</text>
<text x="311.8" y="34.8">1</text>
<text x="320.2" y="34.8">Pivot_Bracket</text>
<text x="389.8" y="34.8">1</text>
<text x="143" y="45.5">6</text>
<text x="311.8" y="44.4">2</text>
<text x="320.2" y="44.4">Pivot_Shaft</text>
<text x="389.8" y="44.4">1</text>
<text x="282.9" y="51.2">12</text>
<text x="311.8" y="53.5">3</text>
<text x="320.2" y="53.5">Rocker_Optimized</text>
<text x="389.8" y="53.5">1</text>
<text x="143" y="57.3">8</text>
<text x="282.9" y="62.9">15</text>
<text x="311.8" y="62.3">4</text>
<text x="320.2" y="62.3">Pivot_Bearing_Envelope</text>
<text x="389.8" y="62.3">2</text>
<text x="102" y="71.9">2</text>
<text x="143" y="69.1">9</text>
<text x="311.8" y="71.1">5</text>
<text x="320.2" y="71.1">Pivot_Centre_Spacer</text>
<text x="389.8" y="71.1">1</text>
<text x="282.9" y="74.8">13</text>
<text x="141.9" y="80.9">10</text>
<text x="311.8" y="80.7">6</text>
<text x="320.2" y="80.7">Pivot_Outer_Spacer</text>
<text x="389.8" y="80.7">2</text>
<text x="102" y="86.2">5</text>
<text x="282.9" y="86.5">16</text>
<text x="143" y="92.7">1</text>
<text x="311.8" y="90.2">7</text>
<text x="320.2" y="90.2">Pivot_Bearing_Retainer</text>
<text x="389.8" y="90.2">2</text>
<text x="311.8" y="98.9">8</text>
<text x="320.2" y="98.9">Pivot_Shaft_End_Retainer</text>
<text x="389.8" y="98.9">2</text>
<text x="141.9" y="104.5">14</text>
<text x="311.8" y="105.9">9</text>
<text x="320.2" y="105.9">M6_Flat_Washer_Baseline</text>
<text x="389.8" y="105.9">2</text>
<text x="310.7" y="113.1">10</text>
<text x="320.2" y="113.1">M6x16_Screw_Envelope</text>
<text x="389.8" y="113.1">2</text>
<text x="74.7" y="118.6">A</text>
<text x="141.9" y="116.3">17</text>
<text x="39.3" y="124.3">DETAIL E</text>
<text x="310.7" y="121">11</text>
<text x="320.2" y="121">M4_Flat_Washer_Baseline</text>
<text x="389.8" y="121">6</text>
<text x="36.5" y="128.4">SCALE 1 : 2</text>
<text x="310.7" y="128.8">12</text>
<text x="320.2" y="128.8">M4x8_Screw_Envelope</text>
<text x="389.8" y="128.8">6</text>
<text x="310.7" y="138.8">13</text>
<text x="320.2" y="138.8">Link_Clevis_Baseline</text>
<text x="389.8" y="138.8">4</text>
<text x="310.7" y="148.4">14</text>
<text x="320.2" y="148.4">Pushrod_Tube_Baseline</text>
<text x="389.8" y="148.4">1</text>
<text x="234.7" y="160.2">E</text>
<text x="310.7" y="156.8">15</text>
<text x="320.2" y="156.8">Damper_Body_Envelope</text>
<text x="389.8" y="156.8">1</text>
<text x="310.7" y="164.8">16</text>
<text x="320.2" y="164.8">Damper_Rod_Envelope</text>
<text x="389.8" y="164.8">1</text>
<text x="310.7" y="172.7">17</text>
<text x="320.2" y="172.7">Mounting_Lug_Envelope</text>
<text x="389.8" y="172.7">2</text>
<text x="310.7" y="181.9">18</text>
<text x="320.2" y="181.9">Link_Pin_Baseline</text>
<text x="389.8" y="181.9">4</text>
<text x="310.7" y="191.5">19</text>
<text x="320.2" y="191.5">Link_Pin_Washer</text>
<text x="389.8" y="191.5">4</text>
<text x="310.7" y="200.4">20</text>
<text x="320.2" y="200.4">Split_Pin_Installed_Envelope</text>
<text x="389.8" y="200.4">4</text>
<text x="229.8" y="220.1">CONCEPT ASSEMBLY — SIMPLIFIED BEARING, DAMPER AND FASTENER GEOMETRY.</text>
<text x="229.8" y="224.3">SHOWN AT NOMINAL RIDE POSITION.</text>
<text x="399.2" y="236.4">A</text>
<text x="74.7" y="280.6">A</text>
<text x="194.4" y="281.8">SECTION A-A</text>
<text x="335.8" y="276.8">Rocker_Assembly_Optimized</text>
</g>
<text font-size="3.9" x="400.9" y="275.5">A3</text>
<text font-size="3.5" x="288.8" y="278.4">SEE INDIVIDUAL PARTS</text>
<g font-size="2">
<text x="230.6" y="234.6">UNLESS OTHERWISE SPECIFIED:</text>
<text x="230.6" y="237.1">DIMENSIONS ARE IN MILLIMETERS</text>
<text x="230.6" y="239.6">SURFACE FINISH:</text>
<text x="264.4" y="234.6">FINISH:</text>
<text x="311.3" y="234.5">DEBURR AND</text>
<text x="311.3" y="237">BREAK SHARP</text>
<text x="311.3" y="239.5">EDGES</text>
<text x="342.6" y="236">DO NOT SCALE DRAWING</text>
<text x="383.3" y="236.2">REVISION</text>
<text x="230.6" y="242.1">TOLERANCES:</text>
<text x="232.2" y="244.6">LINEAR:</text>
<text x="232.2" y="247.1">ANGULAR:</text>
<text x="244.3" y="252">NAME</text>
<text x="260" y="251.9">SIGNATURE</text>
<text x="277.2" y="251.9">DATE</text>
<text x="330.1" y="251.9">TITLE:</text>
<text x="230.6" y="256.1">DRAWN</text>
<text x="230.9" y="260.3">CHK'D</text>
<text x="230.4" y="264.4">APPV'D</text>
<text x="231.1" y="268.8">MFG</text>
<text x="231.5" y="273">Q.A</text>
<text x="285.6" y="272.5">MATERIAL:</text>
<text x="330" y="272.5">DWG NO.</text>
<text x="285.6" y="285.5">WEIGHT:</text>
<text x="330.1" y="285.6">SCALE:1:4</text>
<text x="374.5" y="285.6">SHEET 1 OF 1</text>
</g>
<text font-size="1.8" x="240" y="255.7">Chamika Nimsara</text>
<text font-size="1.4" x="275.4" y="255.7">05-Oct-2026</text>
</svg>
